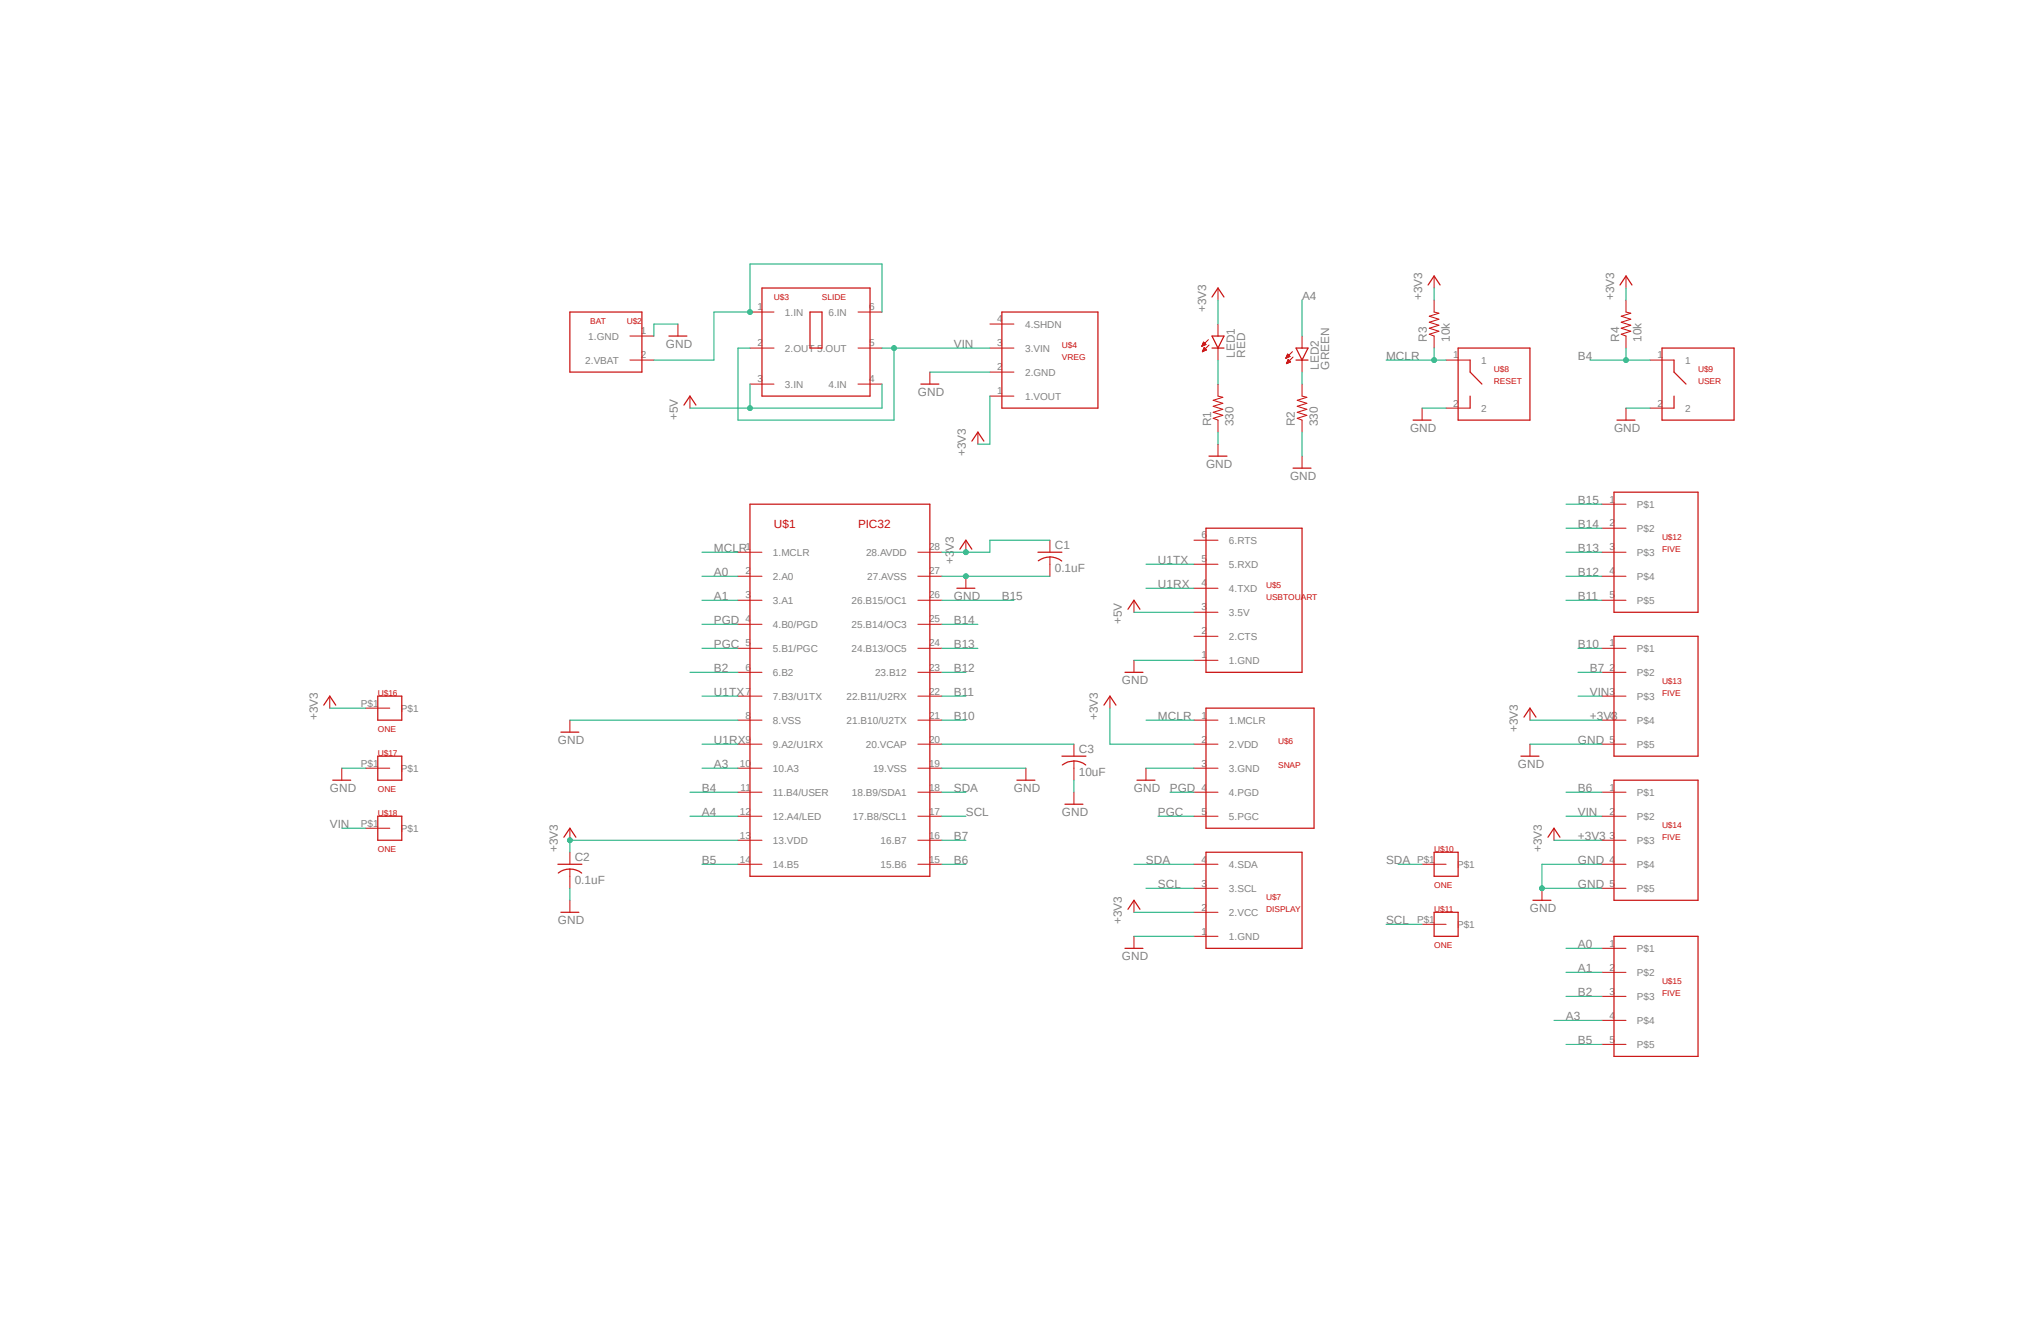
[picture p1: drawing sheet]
<svg xmlns="http://www.w3.org/2000/svg" width="432mm" height="279mm" viewBox="0 0 432 279" stroke-linecap="round" stroke-linejoin="round" font-family="sans-serif">
<path d="M64.7 55.8l302.4 167.8M367.1 55.8l-302.4 167.8" fill="none" stroke="#fff" stroke-width=".21"/>
<g fill="none" stroke="#c90d0c" stroke-width=".21">
<path d="M303.4 58.4v2.5M344 58.4v2.5M133.3 71.1h5M133.3 76.2h5M143.4 68.5v2.6M158.7 66h5M158.7 73.6h5M181.5 66h5.1M181.5 73.6h5.1M196.7 78.7v2.5M209.4 73.6h5.1M209.4 68.5h5.1"/>
<path d="M209.4 78.7h5.1M254.3 73.2h.1M254.3 73.2h.2M254.3 73.1h.4M254.4 73h.5M254.4 74.4h.1M254.4 72.9h.7M254.4 74.3h.2M254.5 72.8h.6M254.5 72.7h.5M254.5 74.2h.3M254.5 72.6h.4"/>
<path d="M254.5 74.1h.5M254.6 72.5h.2M254.6 74h.6M254.6 72.4h.1M254.6 73.9h.5M254.6 72.3l.5 .6-.8 .3zM254.6 73.8h.4M254.7 73.7h.2M254.7 73.6h.1M254.8 73.5l.5 .5-.9 .4zM255.7 71.8l-1.4 1.4M255.8 73l-1.4 1.4"/>
<path d="M257.7 60.9v2.6M257.7 68.5v2.6M257.7 73.6v2.6M272 75.7h.2M272.1 75.6h.3M272.1 75.6h.5M272.2 75.4h.6M272.2 76.9h.1M272.2 75.4h.7M272.2 76.8h.3M272.2 75.3h.6M272.2 76.7h.5"/>
<path d="M272.3 75.2h.4M272.3 76.6h.6M272.3 75.1h.3M272.3 76.5h.7M272.4 75h.1M272.4 76.4h.5M272.4 74.9l.5 .5-.9 .4zM272.4 76.3h.4M272.5 76.2h.3M272.5 76.2h.2M272.5 76.1h.1M272.5 76l.5 .5-.8 .4z"/>
<path d="M273.4 74.4l-1.4 1.4M273.6 75.5l-1.4 1.4M275.5 71.1v2.5M275.5 76.2v2.5M303.4 63.5v2.5l1 .3-2 .6 2 .6-2 .7 2 .6-2 .6 2 .7-2 .6 1 .4v2.5M305.9 76.2h5.1M344 63.5v2.5l1 .3-2 .6 2 .6-2 .7 2 .6-2 .6 2 .7-2 .6 1 .4v2.5M349.1 76.2h5.1M146 83.8v2.5M158.7 81.2h5M181.5 81.2h5.1M206.9 91.4v2.5"/>
<path d="M209.4 83.8h5.1M257.7 81.2v2.6l1 .2-2 .7 2 .6-2 .6 2 .7-2 .6 2 .6-2 .7 1 .4v2.5M257.7 93.9v2.6M275.5 81.2v2.6l1 .2-2.1 .7 2.1 .6-2.1 .6 2.1 .7-2.1 .6 2.1 .6-2.1 .7 1.1 .4v2.5M275.5 96.5v2.5M300.9 86.3v2.6M305.9 86.3h5.1M344 86.3v2.6M349.1 86.3h5.1M156.1 116.8h5.1M194.2 116.8h5.1M204.3 114.3v2.5"/>
<path d="M222.1 114.3v2.5M222.1 117.8v4.1M252.6 114.3h5.1M252.6 119.3h5.1M338.9 116.8h5.1M338.9 106.6h5.1M338.9 111.7h5.1M156.1 121.9h5.1M156.1 127h5.1M156.1 132h5.1M156.1 137.1h5.1M194.2 121.9h5.1"/>
<path d="M194.2 127h5.1M194.2 132h5.1M194.2 137.1h5.1M204.3 121.9v2.5M239.9 127v2.5M239.9 139.7v2.5M252.6 124.4h5.1M252.6 129.5h5.1M252.6 134.6h5.1M252.6 139.7h5.1M338.9 121.9h5.1M338.9 127h5.1"/>
<path d="M338.9 137.1h5.1M69.8 147.2v2.6M77.4 149.8h5.1M120.6 152.3v2.6M156.1 142.2h5.1M156.1 147.2h5.1M156.1 152.3h5.1M156.1 157.4h5.1M194.2 142.2h5.1M194.2 147.2h5.1M194.2 152.3h5.1M194.2 157.4h5.1"/>
<path d="M227.2 157.4v2.5M234.8 147.2v2.6M252.6 152.3h5.1M252.6 157.4h5.1M323.7 149.8v2.5M323.7 157.4v2.5M338.9 142.2h5.1M338.9 147.2h5.1M338.9 152.3h5.1M338.9 157.4h5.1M72.3 162.5v2.5M77.4 162.5h5.1"/>
<path d="M77.4 175.2h5.1M120.6 175.2v2.5M156.1 162.5h5.1M156.1 167.6h5.1M156.1 172.6h5.1M156.1 177.7h5.1M194.2 162.5h5.1M194.2 167.6h5.1M194.2 172.6h5.1M194.2 177.7h5.1M217 162.5v2.5M227.2 161v4"/>
<path d="M227.2 167.6v2.5M242.4 162.5v2.5M252.6 162.5h5.1M252.6 167.6h5.1M252.6 172.6h5.1M328.8 175.2v2.5M338.9 167.6h5.1M338.9 172.6h5.1M338.9 177.7h5.1M120.6 180.3v2.5M120.6 183.8v4.1M120.6 190.4v2.6"/>
<path d="M156.1 182.8h5.1M194.2 182.8h5.1M239.9 190.4v2.6M239.9 198v2.6M252.6 182.8h5.1M252.6 187.9h5.1M252.6 193h5.1M252.6 198h5.1M300.9 182.8h5M300.9 195.5h5M326.2 187.9v2.5M338.9 182.8h5.1"/>
<path d="M338.9 187.9h5.1M338.9 200.6h5.1M338.9 205.7h5.1M338.9 210.7h5.1M338.9 215.8h5.1M338.9 220.9h5.1"/>
</g>
<g fill="none" stroke="#c90d0c" stroke-width=".25">
<path d="M120.6 66h15.2v12.7h-15.2zM141.5 71.1h3.8M161.2 60.9h22.9v22.9h-22.9zM171.4 66h2.5v7.6h-2.5zM212 66h20.3v20.3h-20.3zM256.4 73.6h2.6M256.4 71.1h2.6l-1.3 2.5zM256.4 62.8l1.3-1.9 1.3 1.9M274.2 73.6h2.5l-1.2 2.6zM274.2 76.2h2.5M302.1 60.3l1.3-1.9 1.3 1.9M308.5 73.6h15.2v15.3h-15.2z"/>
<path d="M311 76.2v2.5l2.5 2.5M342.7 60.3l1.3-1.9 1.3 1.9M351.6 73.6h15.3v15.3h-15.3zM354.2 76.2v2.5l2.5 2.5M144.7 85.7l1.3-1.9 1.2 1.9M194.8 81.2h3.8M205.6 93.3l1.3-1.9 1.3 1.9M255.8 96.5h3.8M273.6 99h3.8M299 88.9h3.8M311 83.8v2.5M342.1 88.9h3.8"/>
<path d="M354.2 83.8v2.5M158.7 106.6h38v78.7h-38zM203.1 116.2l1.2-1.9 1.3 1.9M219.6 116.8h5.1M219.7 118.6a4 4 0 0 1 4.9 .1M255.1 111.7h20.4v30.5h-20.4zM341.5 104.1h17.7v25.4h-17.7zM202.4 124.4h3.8M238.6 128.9l1.3-1.9 1.3 1.9M341.5 134.6h17.7v25.3h-17.7zM68.5 149.1l1.3-1.9 1.2 1.9M79.9 159.9h5.1v5.1h-5.1z"/>
<path d="M79.9 147.2h5.1v5.1h-5.1zM118.7 154.9h3.8M224.7 159.9h5M233.6 149.1l1.2-1.9 1.3 1.9M238 142.2h3.8M255.1 149.8h22.9v25.4h-22.9zM321.8 159.9h3.8M322.4 151.7l1.3-1.9 1.3 1.9M70.4 165h3.8M79.9 172.6h5.1v5.1h-5.1zM119.3 177.1l1.3-1.9 1.2 1.9M215.1 165h3.8"/>
<path d="M224.7 161.8a4 4 0 0 1 5 0M225.3 170.1h3.8M240.5 165h3.8M327.5 177.1l1.3-1.9 1.2 1.9M341.5 165h17.7v25.4h-17.7zM118 182.8h5.1M118.1 184.7a4 4 0 0 1 5 0M118.7 193h3.8M238.6 192.3l1.3-1.9 1.3 1.9M255.1 180.3h20.4v20.3h-20.4zM303.4 180.3h5.1v5h-5.1zM303.4 193h5.1v5h-5.1z"/>
<path d="M324.3 190.4h3.8M341.5 198h17.7v25.4h-17.7zM238 200.6h3.8"/>
</g>
<path d="M143.4 68.5h-5.1v2.6M196.7 78.7h12.7M257.7 91.4v2.5M199.3 121.9h22.8" fill="none" stroke="#0dab76" stroke-width=".21"/>
<circle cx="204.3" cy="121.9" r=".51" fill="#0dab76"/>
<g fill="none" stroke="#0dab76" stroke-width=".21">
<path d="M275.5 91.4v5.1M300.9 86.3h5M344 86.3h5.1M239.9 139.7h12.7M120.6 152.3h35.5M323.7 157.4h15.2M199.3 162.5h17.7M227.2 165v2.6M242.4 162.5h10.2M120.6 187.9v2.5M239.9 198h12.7M338.9 182.8h-12.7v5.1h12.7"/>
<circle cx="204.3" cy="121.9" r=".51"/>
</g>
<circle cx="326.2" cy="187.9" r=".51" fill="#0dab76"/>
<g fill="none" stroke="#0dab76" stroke-width=".21">
<path d="M186.6 55.8h-27.9v10.2h-7.7v10.2h-12.7"/>
<circle cx="326.2" cy="187.9" r=".51"/>
</g>
<circle cx="158.7" cy="66" r=".51" fill="#0dab76"/>
<g fill="none" stroke="#0dab76" stroke-width=".21">
<path d="M186.6 55.8v10.2M257.7 63.5v5M209.4 83.8v10.1h-2.5M209.4 114.3v2.5h-10.1"/>
<circle cx="158.7" cy="66" r=".51"/>
</g>
<circle cx="204.3" cy="116.8" r=".51" fill="#0dab76"/>
<g fill="none" stroke="#0dab76" stroke-width=".21">
<path d="M209.4 114.3h12.7M120.6 177.7h35.5"/>
<circle cx="204.3" cy="116.8" r=".51"/>
</g>
<circle cx="120.6" cy="177.7" r=".51" fill="#0dab76"/>
<g fill="none" stroke="#0dab76" stroke-width=".21">
<path d="M303.4 60.9v2.6M344 60.9v2.6M158.7 81.2v5.1M186.6 81.2v5.1h-40.6M234.8 149.8v7.6h17.8M323.7 152.3h15.2M120.6 177.7v2.6M328.8 177.7h10.1M239.9 193h12.7"/>
<circle cx="120.6" cy="177.7" r=".51"/>
</g>
<circle cx="158.7" cy="86.3" r=".51" fill="#0dab76"/>
<g fill="none" stroke="#0dab76" stroke-width=".21">
<path d="M257.7 76.2v5M293.2 76.2h12.7M303.4 73.6v2.6M148.5 116.8h7.6M239.9 129.5h12.7M199.3 157.4h27.9M242.4 152.3h10.2"/>
<circle cx="158.7" cy="86.3" r=".51"/>
</g>
<circle cx="303.4" cy="76.2" r=".51" fill="#0dab76"/>
<g fill="none" stroke="#0dab76" stroke-width=".21">
<path d="M275.5 63.5v7.6M275.5 78.7v2.5M336.4 76.2h12.7M344 73.6v2.6M148.5 132h7.6M148.5 137.1h7.6M146 167.6h10.1M146 172.6h10.1M245 172.6h7.6M247.5 167.6h5.1"/>
<circle cx="303.4" cy="76.2" r=".51"/>
</g>
<circle cx="344" cy="76.2" r=".51" fill="#0dab76"/>
<g fill="none" stroke="#0dab76" stroke-width=".21">
<path d="M158.7 73.6h-2.6v15.3h33v-15.3M186.6 73.6h22.8M242.4 119.3h10.2M331.3 116.8h7.6M331.3 111.7h7.6M331.3 106.6h7.6M148.5 127h7.6M148.5 121.9h7.6M199.3 127h15.2M199.3 137.1h7.6M199.3 132h7.6M242.4 124.4h10.2"/>
<path d="M331.3 127h7.6M331.3 121.9h7.6M333.8 137.1h5.1M146 142.2h10.1M148.5 147.2h7.6M148.5 157.4h7.6M199.3 147.2h5M199.3 152.3h5M199.3 142.2h5M333.8 147.2h5.1M333.8 142.2h5.1M148.5 162.5h7.6"/>
<path d="M199.3 167.6h5M199.3 172.6h5M199.3 177.7h5M331.3 167.6h7.6M148.5 182.8h7.6M199.3 182.8h5M239.9 182.8h12.7M242.4 187.9h10.2M293.2 195.5h7.7M295.8 182.8h5.1M328.8 215.8h10.1M331.3 200.6h7.6"/>
<path d="M331.3 205.7h7.6M331.3 210.7h7.6M331.3 220.9h7.6"/>
<circle cx="344" cy="76.2" r=".51"/>
</g>
<circle cx="189.1" cy="73.6" r=".51" fill="#0dab76"/>
<g fill="none" stroke="#0dab76" stroke-width=".21">
<path d="M69.8 149.8h7.6M72.3 175.2h5.1M72.3 162.5h5.1M331.3 172.6h7.6"/>
<circle cx="189.1" cy="73.6" r=".51"/>
</g>
<g font-size="2.5" fill="#808080">
<text x="255.1" y="66" transform="rotate(-90 255.1 66)">+3V3</text>
<text x="275.5" y="63.5">A4</text>
<text x="300.9" y="63.5" transform="rotate(-90 300.9 63.5)">+3V3</text>
<text x="341.5" y="63.5" transform="rotate(-90 341.5 63.5)">+3V3</text>
<text x="140.9" y="73.6">GND</text>
<text x="201.8" y="73.6">VIN</text>
<text x="261.2" y="75.7" transform="rotate(-90 261.2 75.7)">LED1</text>
<text x="263.4" y="75.7" transform="rotate(-90 263.4 75.7)">RED</text>
<text x="293.2" y="76.2">MCLR</text>
<text x="301.9" y="72.3" transform="rotate(-90 301.9 72.3)">R3</text>
<text x="306.7" y="72.3" transform="rotate(-90 306.7 72.3)">10k</text>
<text x="333.8" y="76.2">B4</text>
<text x="342.5" y="72.3" transform="rotate(-90 342.5 72.3)">R4</text>
<text x="347.3" y="72.3" transform="rotate(-90 347.3 72.3)">10k</text>
<text x="194.2" y="83.8">GND</text>
<text x="279" y="78.2" transform="rotate(-90 279 78.2)">LED2</text>
<text x="281.2" y="78.2" transform="rotate(-90 281.2 78.2)">GREEN</text>
<text x="143.4" y="88.9" transform="rotate(-90 143.4 88.9)">+5V</text>
<text x="256.2" y="90.1" transform="rotate(-90 256.2 90.1)">R1</text>
<text x="261" y="90.1" transform="rotate(-90 261 90.1)">330</text>
<text x="273.9" y="90.1" transform="rotate(-90 273.9 90.1)">R2</text>
<text x="278.8" y="90.1" transform="rotate(-90 278.8 90.1)">330</text>
<text x="298.3" y="91.4">GND</text>
<text x="341.5" y="91.4">GND</text>
<text x="204.3" y="96.5" transform="rotate(-90 204.3 96.5)">+3V3</text>
<text x="255.1" y="99">GND</text>
<text x="272.9" y="101.6">GND</text>
<text x="333.8" y="106.6">B15</text>
<text x="333.8" y="111.7">B14</text>
<text x="151" y="116.8">MCLR</text>
<text x="201.8" y="119.3" transform="rotate(-90 201.8 119.3)">+3V3</text>
<text x="223.1" y="116.2">C1</text>
<text x="245" y="119.3">U1TX</text>
<text x="333.8" y="116.8">B13</text>
<text x="151" y="121.9">A0</text>
<text x="223.1" y="121">0.1uF</text>
<text x="245" y="124.4">U1RX</text>
<text x="333.8" y="121.9">B12</text>
<text x="151" y="127">A1</text>
<text x="201.8" y="127">GND</text>
<text x="212" y="127">B15</text>
<text x="333.8" y="127">B11</text>
<text x="151" y="132">PGD</text>
<text x="151" y="137.1">PGC</text>
<text x="201.8" y="137.1">B13</text>
<text x="201.8" y="132">B14</text>
<text x="237.4" y="132" transform="rotate(-90 237.4 132)">+5V</text>
<text x="333.8" y="137.1">B10</text>
<text x="151" y="142.2">B2</text>
<text x="201.8" y="142.2">B12</text>
<text x="336.4" y="142.2">B7</text>
<text x="151" y="147.2">U1TX</text>
<text x="201.8" y="147.2">B11</text>
<text x="237.4" y="144.7">GND</text>
<text x="336.4" y="147.2">VIN</text>
<text x="67.3" y="152.3" transform="rotate(-90 67.3 152.3)">+3V3</text>
<text x="201.8" y="152.3">B10</text>
<text x="232.3" y="152.3" transform="rotate(-90 232.3 152.3)">+3V3</text>
<text x="245" y="152.3">MCLR</text>
<text x="321.1" y="154.9" transform="rotate(-90 321.1 154.9)">+3V3</text>
<text x="336.4" y="152.3">+3V3</text>
<text x="118" y="157.4">GND</text>
<text x="151" y="157.4">U1RX</text>
<text x="228.2" y="159.3">C3</text>
<text x="333.8" y="157.4">GND</text>
<text x="69.8" y="167.6">GND</text>
<text x="148.5" y="167.6">B4</text>
<text x="151" y="162.5">A3</text>
<text x="201.8" y="167.6">SDA</text>
<text x="214.5" y="167.6">GND</text>
<text x="228.2" y="164.1">10uF</text>
<text x="239.9" y="167.6">GND</text>
<text x="247.5" y="167.6">PGD</text>
<text x="321.1" y="162.5">GND</text>
<text x="333.8" y="167.6">B6</text>
<text x="148.5" y="172.6">A4</text>
<text x="204.3" y="172.6">SCL</text>
<text x="224.7" y="172.6">GND</text>
<text x="245" y="172.6">PGC</text>
<text x="333.8" y="172.6">VIN</text>
<text x="69.8" y="175.2">VIN</text>
<text x="201.8" y="177.7">B7</text>
<text x="333.8" y="177.7">+3V3</text>
<text x="118" y="180.3" transform="rotate(-90 118 180.3)">+3V3</text>
<text x="121.6" y="182.2">C2</text>
<text x="148.5" y="182.8">B5</text>
<text x="201.8" y="182.8">B6</text>
<text x="242.4" y="182.8">SDA</text>
<text x="293.2" y="182.8">SDA</text>
<text x="326.2" y="180.3" transform="rotate(-90 326.2 180.3)">+3V3</text>
<text x="333.8" y="182.8">GND</text>
<text x="121.6" y="187">0.1uF</text>
<text x="245" y="187.9">SCL</text>
<text x="333.8" y="187.9">GND</text>
<text x="118" y="195.5">GND</text>
<text x="237.4" y="195.5" transform="rotate(-90 237.4 195.5)">+3V3</text>
<text x="293.2" y="195.5">SCL</text>
<text x="323.7" y="193">GND</text>
<text x="237.4" y="203.1">GND</text>
<text x="333.8" y="200.6">A0</text>
<text x="333.8" y="205.7">A1</text>
<text x="331.3" y="215.8">A3</text>
<text x="333.8" y="210.7">B2</text>
<text x="333.8" y="220.9">B5</text>
</g>
<g font-size="2.5" fill="#c90d0c">
<text x="163.7" y="111.7">U$1</text>
<text x="181.5" y="111.7">PIC32</text>
</g>
<g font-size="2.1" fill="#808080">
<text x="160.2" y="65.7">1</text>
<text x="183.9" y="65.7">6</text>
<text x="124.5" y="71.8">1.GND</text>
<text x="135.6" y="70.7">1</text>
<text x="166.1" y="66.8">1.IN</text>
<text x="175.3" y="66.8">6.IN</text>
<text x="211" y="68.2">4</text>
<text x="216.9" y="69.3">4.SHDN</text>
<text x="123.8" y="76.9">2.VBAT</text>
<text x="135.6" y="75.8">2</text>
<text x="160.2" y="73.3">2</text>
<text x="166.1" y="74.4">2.OUT 5.OUT</text>
<text x="183.9" y="73.3">5</text>
<text x="211" y="73.3">3</text>
<text x="216.9" y="74.4">3.VIN</text>
<text x="307.5" y="75.8">1</text>
<text x="313.4" y="76.9">1</text>
<text x="350.6" y="75.8">1</text>
<text x="356.5" y="76.9">1</text>
<text x="160.2" y="80.9">3</text>
<text x="166.1" y="82">3.IN</text>
<text x="175.3" y="82">4.IN</text>
<text x="183.9" y="80.9">4</text>
<text x="211" y="78.4">2</text>
<text x="211" y="83.4">1</text>
<text x="216.9" y="79.5">2.GND</text>
<text x="216.9" y="84.5">1.VOUT</text>
<text x="307.5" y="86">2</text>
<text x="313.4" y="87.1">2</text>
<text x="350.6" y="86">2</text>
<text x="356.5" y="87.1">2</text>
<text x="340.5" y="106.3">1</text>
<text x="346.3" y="107.4">P$1</text>
<text x="254.2" y="113.9">6</text>
<text x="340.5" y="111.3">2</text>
<text x="346.3" y="112.5">P$2</text>
<text x="157.7" y="116.4">1</text>
<text x="163.5" y="117.6">1.MCLR</text>
<text x="183.2" y="117.6">28.AVDD</text>
<text x="196.6" y="116.4">28</text>
<text x="254.2" y="119">5</text>
<text x="260" y="115">6.RTS</text>
<text x="340.5" y="116.4">3</text>
<text x="346.3" y="117.6">P$3</text>
<text x="157.7" y="121.5">2</text>
<text x="163.5" y="122.6">2.A0</text>
<text x="183.5" y="122.6">27.AVSS</text>
<text x="196.6" y="121.5">27</text>
<text x="254.2" y="124">4</text>
<text x="260" y="120.1">5.RXD</text>
<text x="260" y="125.2">4.TXD</text>
<text x="340.5" y="121.5">4</text>
<text x="346.3" y="122.6">P$4</text>
<text x="157.7" y="126.6">3</text>
<text x="157.7" y="131.7">4</text>
<text x="163.5" y="127.7">3.A1</text>
<text x="180.2" y="127.7">26.B15/OC1</text>
<text x="196.6" y="131.7">25</text>
<text x="196.6" y="126.6">26</text>
<text x="254.2" y="129.1">3</text>
<text x="260" y="130.3">3.5V</text>
<text x="340.5" y="126.6">5</text>
<text x="346.3" y="127.7">P$5</text>
<text x="157.7" y="136.7">5</text>
<text x="163.5" y="132.8">4.B0/PGD</text>
<text x="163.5" y="137.9">5.B1/PGC</text>
<text x="180.2" y="137.9">24.B13/OC5</text>
<text x="180.2" y="132.8">25.B14/OC3</text>
<text x="196.6" y="136.7">24</text>
<text x="254.2" y="134.2">2</text>
<text x="260" y="135.3">2.CTS</text>
<text x="340.5" y="136.7">1</text>
<text x="346.3" y="137.9">P$1</text>
<text x="157.7" y="141.8">6</text>
<text x="163.5" y="143">6.B2</text>
<text x="185.1" y="143">23.B12</text>
<text x="196.6" y="141.8">23</text>
<text x="254.2" y="139.3">1</text>
<text x="260" y="140.4">1.GND</text>
<text x="340.5" y="141.8">2</text>
<text x="346.3" y="143">P$2</text>
<text x="76.4" y="149.4">P$1</text>
<text x="157.7" y="146.9">7</text>
<text x="163.5" y="148">7.B3/U1TX</text>
<text x="179.1" y="148">22.B11/U2RX</text>
<text x="196.6" y="146.9">22</text>
<text x="340.5" y="146.9">3</text>
<text x="346.3" y="148">P$3</text>
<text x="84.8" y="150.5">P$1</text>
<text x="157.7" y="152">8</text>
<text x="163.5" y="153.1">8.VSS</text>
<text x="179.1" y="153.1">21.B10/U2TX</text>
<text x="196.6" y="152">21</text>
<text x="254.2" y="152">1</text>
<text x="260" y="153.1">1.MCLR</text>
<text x="340.5" y="152">4</text>
<text x="346.3" y="153.1">P$4</text>
<text x="157.7" y="157.1">9</text>
<text x="163.5" y="158.2">9.A2/U1RX</text>
<text x="183.2" y="158.2">20.VCAP</text>
<text x="196.6" y="157.1">20</text>
<text x="254.2" y="157.1">2</text>
<text x="260" y="158.2">2.VDD</text>
<text x="340.5" y="157.1">5</text>
<text x="346.3" y="158.2">P$5</text>
<text x="76.4" y="162.1">P$1</text>
<text x="84.8" y="163.2">P$1</text>
<text x="156.5" y="162.1">10</text>
<text x="156.7" y="167.2">11</text>
<text x="163.5" y="163.2">10.A3</text>
<text x="184.7" y="163.2">19.VSS</text>
<text x="196.6" y="167.2">18</text>
<text x="196.6" y="162.1">19</text>
<text x="254.2" y="162.1">3</text>
<text x="254.2" y="167.2">4</text>
<text x="260" y="163.2">3.GND</text>
<text x="340.5" y="167.2">1</text>
<text x="156.5" y="172.3">12</text>
<text x="163.5" y="168.3">11.B4/USER</text>
<text x="163.5" y="173.4">12.A4/LED</text>
<text x="180.2" y="168.3">18.B9/SDA1</text>
<text x="180.4" y="173.4">17.B8/SCL1</text>
<text x="196.6" y="172.3">17</text>
<text x="254.2" y="172.3">5</text>
<text x="260" y="168.3">4.PGD</text>
<text x="260" y="173.4">5.PGC</text>
<text x="340.5" y="172.3">2</text>
<text x="346.3" y="168.3">P$1</text>
<text x="346.3" y="173.4">P$2</text>
<text x="76.4" y="174.8">P$1</text>
<text x="84.8" y="175.9">P$1</text>
<text x="156.5" y="177.4">13</text>
<text x="163.5" y="178.5">13.VDD</text>
<text x="186.3" y="178.5">16.B7</text>
<text x="196.6" y="177.4">16</text>
<text x="340.5" y="177.4">3</text>
<text x="346.3" y="178.5">P$3</text>
<text x="156.5" y="182.5">14</text>
<text x="163.5" y="183.6">14.B5</text>
<text x="186.3" y="183.6">15.B6</text>
<text x="196.6" y="182.5">15</text>
<text x="254.2" y="182.5">4</text>
<text x="260" y="183.6">4.SDA</text>
<text x="299.8" y="182.5">P$1</text>
<text x="308.3" y="183.6">P$1</text>
<text x="340.5" y="182.5">4</text>
<text x="346.3" y="183.6">P$4</text>
<text x="254.2" y="187.5">3</text>
<text x="260" y="188.6">3.SCL</text>
<text x="340.5" y="187.5">5</text>
<text x="346.3" y="188.6">P$5</text>
<text x="254.2" y="192.6">2</text>
<text x="254.2" y="197.7">1</text>
<text x="260" y="193.7">2.VCC</text>
<text x="299.8" y="195.2">P$1</text>
<text x="308.3" y="196.3">P$1</text>
<text x="260" y="198.8">1.GND</text>
<text x="340.5" y="200.2">1</text>
<text x="346.3" y="201.3">P$1</text>
<text x="340.5" y="205.3">2</text>
<text x="346.3" y="206.4">P$2</text>
<text x="340.5" y="210.4">3</text>
<text x="340.5" y="215.4">4</text>
<text x="346.3" y="211.5">P$3</text>
<text x="340.5" y="220.5">5</text>
<text x="346.3" y="216.6">P$4</text>
<text x="346.3" y="221.7">P$5</text>
</g>
<g font-size="1.8" fill="#c90d0c">
<text x="163.7" y="63.5">U$3</text>
<text x="173.9" y="63.5">SLIDE</text>
<text x="124.8" y="68.5">BAT</text>
<text x="132.6" y="68.5">U$2</text>
<text x="224.7" y="73.6">U$4</text>
<text x="224.7" y="76.2">VREG</text>
<text x="316.1" y="78.7">U$8</text>
<text x="316.1" y="81.2">RESET</text>
<text x="359.2" y="78.7">U$9</text>
<text x="359.2" y="81.2">USER</text>
<text x="351.6" y="114.3">U$12</text>
<text x="351.6" y="116.8">FIVE</text>
<text x="267.8" y="124.4">U$5</text>
<text x="267.8" y="127">USBTOUART</text>
<text x="79.9" y="147.2">U$16</text>
<text x="351.6" y="144.7">U$13</text>
<text x="351.6" y="147.2">FIVE</text>
<text x="79.9" y="154.9">ONE</text>
<text x="79.9" y="159.9">U$17</text>
<text x="270.4" y="157.4">U$6</text>
<text x="79.9" y="167.6">ONE</text>
<text x="270.4" y="162.5">SNAP</text>
<text x="79.9" y="172.6">U$18</text>
<text x="351.6" y="175.2">U$14</text>
<text x="351.6" y="177.7">FIVE</text>
<text x="79.9" y="180.3">ONE</text>
<text x="303.4" y="180.3">U$10</text>
<text x="267.8" y="190.4">U$7</text>
<text x="303.4" y="187.9">ONE</text>
<text x="267.8" y="193">DISPLAY</text>
<text x="303.4" y="193">U$11</text>
<text x="303.4" y="200.6">ONE</text>
<text x="351.6" y="208.2">U$15</text>
<text x="351.6" y="210.7">FIVE</text>
</g>
</svg>
